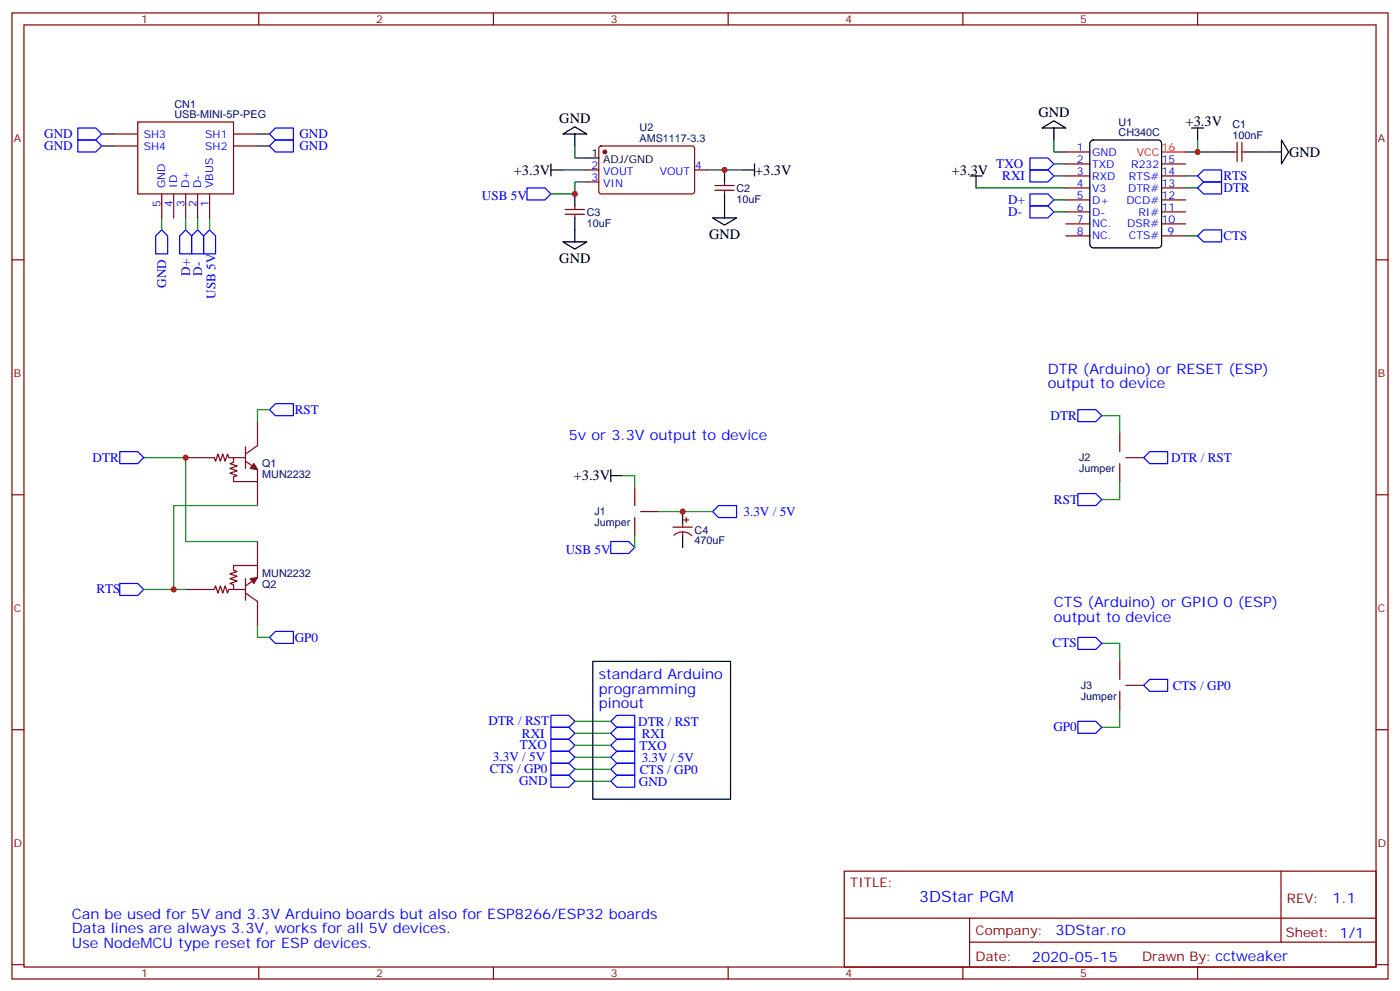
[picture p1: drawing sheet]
<svg xmlns="http://www.w3.org/2000/svg" width="412mm" height="292mm" viewBox="0 0 412 292" stroke-linecap="round" stroke-linejoin="round" font-family="sans-serif">
<g fill="none" stroke="#870000" stroke-width=".35">
<path d="M3.5 3.8h405.4v284.3h-405.4zM7.1 7.3h398.2v277.3h-398.2zM76.2 3.8v3.5M145.3 3.8v3.5M214.5 3.8v3.5M283.6 3.8v3.5M352.8 3.8v3.5M33.5 39.4h7.1M40.6 35.9h28.2v21.2h-28.2zM68.8 39.4h7M33.5 43h7.1M47.6 57.1v7"/>
<path d="M51.2 57.1v7M54.7 57.1v7M58.2 57.1v7M61.7 57.1v7M68.8 43h7M172.9 50h3.5M172.9 53.6h3.5M176.6 43.2l.5-.2h27.1l.4 .7-.1 12.9-.6 .5-27.1-.1-.4-.6v-12.7zM204.6 50h3.5M210.6 56h5.7M210.6 54.6h5.7M213.4 53.6v1"/>
<path d="M213.4 56v1.1M314 48.3h7M314 51.8h7M314 55.3h7M314 58.8h7M314 44.7h7M342.2 48.3h7M342.2 51.8h7M342.2 55.3h7M342.2 58.8h7M363.4 44.7h1M364.4 41.9v5.7"/>
<path d="M365.8 44.7h1.1M365.8 41.9v5.7M3.5 76.5h3.6M166.5 63.1h5.7M166.5 61.7h5.7M169.3 60.6v1.1M169.3 63.1v1M314 62.4h7M314 65.9h7M314 69.4h7M342.2 62.4h7M342.2 65.9h7"/>
<path d="M342.2 69.4h7M405.3 76.5h3.6M54.7 134.7h8.4l.4 1 .7-2.1 .7 2.1 .7-2.1 .7 2.1 .7-2.1 .4 1.1h4.9M68.8 134.7v1.4l-1.1 .4 2.1 .7-2.1 .7 2.1 .7-2.1 .7 2.1 .7-1 .3v1.4h7v-3.5l-3.5-2.5M72.3 131.5v6.4M75.8 124.1v7.1l-3.5 2.4M329.8 127.6v5.3M329.8 136.5v5.2M331.6 134.7h5.3M3.5 145.6h3.6M75.8 141.7v7.1M75.8 159.4v7"/>
<path d="M187 143.5v5.3M187 152.3v5.3M188.7 150.6h5.3M198.3 155.2h5.6M198.5 157.5a3.8 3.8 0 0 1 5.3 .2M201.1 154.1v1.1M201.1 156.6v1M201.4 153h1.4M202.1 152.3v1.4M405.3 145.6h3.6M54.7 173.5h8.4l.4-1.1 .7 2.2 .7-2.2 .7 2.2 .7-2.2 .7 2.2 .4-1.1h4.9M72.3 172.4l3.5-2.4v-3.6h-7v1.5l1 .3-2.1 .7 2.1 .7-2.1 .7 2.1 .7-2.1 .7 1.1 .4v1.4"/>
<path d="M72.3 170.3v6.4M72.3 174.6l3.5 2.4v7.1M329.8 194.7v5.3M3.5 214.8h3.6M329.8 203.5v5.3M331.6 201.7h5.3M405.3 214.8h3.6M248.7 256.4h156.6v28.2h-156.6zM377.3 256.4v20.9M248.7 270.2h156.5M285.6 277.3h119.6M285.6 270.2v14.2"/>
<path d="M3.5 283.9h3.6M76.2 284.6v3.5M145.3 284.6v3.5M214.5 284.6v3.5M283.6 284.6v3.5M352.8 284.6v3.5M405.3 283.9h3.6"/>
</g>
<path d="M342.2 44.7h7" fill="none" stroke="#f00" stroke-width=".35"/>
<g fill="none" stroke="#000" stroke-width=".35">
<path d="M165.8 39.4l3.5-2.1 3.6 2.1zM169.3 39.4v3.6M306.9 37.7l3.5-2.1 3.6 2.1zM310.4 37.7v3.5M351 37.7h3.5M352.8 37.7v3.5M162.3 50h3.5M162.3 48.3v3.5M169.3 57.1v3.5M172.9 46.5h3.5M213.4 50v3.6M213.4 57.1v7"/>
<path d="M218.7 50h3.5M222.2 48.3v3.5M285.8 51.8h3.5M287.5 51.8v3.5M321.3 41.6l.8-.4h19l.9 .4 .2 .7v29.6l-.5 .9-.6 .2h-19l-.9-.5-.2-.6v-29.6zM359.8 44.7h3.6M366.9 44.7h3.5M373.9 44.7h3.6M377.5 41.2l2.1 3.5-2.1 3.6zM165.8 71.2h7.1l-3.6 2.1zM169.3 64.1v7.1M209.9 64.1h7.1l-3.6 2.2z"/>
<path d="M179.9 140h3.5M179.9 138.2v3.5M201.1 150.6v3.5M201.1 157.6v3.5M174.6 194.7h40.6v40.5h-40.6z"/>
</g>
<g fill="none" stroke="#00f" stroke-width=".35">
<path d="M22.9 37.7h5.3l1.8 1.7-1.8 1.8h-5.3zM79.4 39.4l1.7-1.7h5.3v3.5h-5.3zM22.9 41.2h5.3l1.8 1.8-1.8 1.7h-5.3zM79.4 43l1.7-1.8h5.3v3.5h-5.3zM155.2 55.3h5.3l1.8 1.8-1.8 1.7h-5.3zM303.4 57.1h5.3l1.7 1.7-1.7 1.8h-5.3zM303.4 46.5h5.3l1.7 1.8-1.7 1.7h-5.3zM303.4 50h5.3l1.7 1.8-1.7 1.8h-5.3zM352.8 55.3l1.7-1.7h5.3v3.5h-5.3zM354.5 50h5.3v3.6h-5.3l-1.7-1.8zM47.6 67.7l1.8 1.7v5.3h-3.5v-5.3zM54.7 67.7l1.7 1.7v5.3h-3.5v-5.3z"/>
<path d="M58.2 67.7l1.8 1.7v5.3h-3.6v-5.3zM60 69.4l1.7-1.7 1.8 1.7v5.3h-3.5zM303.4 60.6h5.3l1.7 1.8-1.7 1.7h-5.3zM352.8 69.4l1.7-1.7h5.3v3.5h-5.3zM35.3 132.9h5.3l1.7 1.8-1.7 1.8h-5.3zM79.4 120.6l1.7-1.8h5.3v3.5h-5.3zM317.5 120.6h5.3l1.8 1.7-1.8 1.8h-5.3zM336.9 134.7l1.8-1.8h5.3v3.6h-5.3zM179.9 159.4h5.3l1.8 1.7-1.8 1.8h-5.3zM209.9 150.6l1.8-1.8h5.3v3.5h-5.3zM317.5 145.3h5.3l1.8 1.7-1.8 1.8h-5.3zM35.3 171.7h5.3l1.7 1.8-1.7 1.8h-5.3z"/>
<path d="M79.4 187.6l1.7-1.8h5.3v3.6h-5.3zM317.5 187.6h5.3l1.8 1.8-1.8 1.7h-5.3zM162.3 210.5h5.3l1.7 1.8-1.7 1.8h-5.3zM162.3 217.6h5.3l1.7 1.8-1.7 1.7h-5.3zM162.3 214.1h5.3l1.7 1.7-1.7 1.8h-5.3zM179.9 215.8l1.8-1.7h5.3v3.5h-5.3zM179.9 219.4l1.8-1.8h5.3v3.5h-5.3zM179.9 212.3l1.8-1.8h5.3v3.6h-5.3zM317.5 212.3h5.3l1.8 1.8-1.8 1.7h-5.3zM336.9 201.7l1.8-1.7h5.3v3.5h-5.3zM162.3 221.1h5.3l1.7 1.8-1.7 1.7h-5.3zM162.3 224.6h5.3l1.7 1.8-1.7 1.8h-5.3z"/>
<path d="M162.3 228.2h5.3l1.7 1.7-1.7 1.8h-5.3zM179.9 229.9l1.8-1.7h5.3v3.5h-5.3zM179.9 226.4l1.8-1.8h5.3v3.6h-5.3zM179.9 222.9l1.8-1.8h5.3v3.5h-5.3z"/>
</g>
<g fill="none" stroke="#008700" stroke-width=".35">
<path d="M30 39.4h3.5M75.8 39.4h3.6M30 43h3.5M75.8 43h3.6M165.8 50h7.1M169.3 43v3.5h3.6M172.9 53.6h-3.6v3.5h-7M208.1 50h10.6M287.5 55.3h26.5M310.4 41.2v3.5h3.6M310.4 58.8h3.6M310.4 51.8h3.6"/>
<path d="M310.4 48.3h3.6M349.2 51.8h3.6M349.2 55.3h3.6M352.8 41.2v3.5h-3.6M352.8 44.7h7M370.4 44.7h3.5M47.6 64.1v3.6M54.7 64.1v3.6M58.2 64.1v3.6M61.7 64.1v3.6M310.4 62.4h3.6M349.2 69.4h3.6"/>
<path d="M42.3 134.7h12.4v24.7h21.1M79.4 120.6h-3.6v3.5M183.4 140h3.6v3.5M324.6 122.3h5.2v5.3M75.8 148.8h-24.6v24.7h3.5M187 157.6v3.5M194 150.6h15.9M329.8 141.7v5.3h-5.2M42.3 173.5h8.9M75.8 184.1v3.5h3.6M324.6 189.4h5.2v5.3M169.3 215.8h10.6"/>
<path d="M169.3 219.4h10.6M169.3 212.3h10.6M329.8 208.8v5.3h-5.2M169.3 229.9h10.6M169.3 226.4h10.6M169.3 222.9h10.6"/>
</g>
<g fill="#870000" stroke="#870000" stroke-width=".35">
<path d="M74.8 136.5l1 1.7-2.1-.3z"/>
<path d="M73.7 170.3l2.1-.3-1 1.7z"/>
<circle cx="178.2" cy="44.7" r=".53"/>
</g>
<g fill="#c00">
<circle cx="201.1" cy="150.6" r=".88"/>
<circle cx="54.7" cy="134.7" r=".88"/>
<circle cx="169.3" cy="57.1" r=".88"/>
<circle cx="352.8" cy="44.7" r=".88"/>
<circle cx="213.4" cy="50" r=".88"/>
<circle cx="51.2" cy="173.5" r=".88"/>
</g>
<text font-size="4.6" fill="#00f" x="270.8" y="265.4">3DStar PGM</text>
<g font-size="4.2">
<text x="305.9" y="34.5">GND</text>
<text x="164.8" y="36.2">GND</text>
<text x="349.2" y="37">+3.3V</text>
<text x="379.8" y="46.2">GND</text>
<text x="151.4" y="51.5">+3.3V</text>
<text x="222.4" y="51.5">+3.3V</text>
<text x="280.4" y="51.5">+3.3V</text>
<text x="208.9" y="70.2">GND</text>
<text x="164.8" y="77.3">GND</text>
<text x="169" y="141.4">+3.3V</text>
</g>
<g font-size="4.2" fill="#00f">
<text x="308.7" y="110">DTR (Arduino) or RESET (ESP)</text>
<text x="308.7" y="114.2">output to device</text>
<text x="167.6" y="129.4">5v or 3.3V output to device</text>
<text x="310.4" y="178.8">CTS (Arduino) or GPIO 0 (ESP)</text>
<text x="310.4" y="183">output to device</text>
<text x="176.4" y="200">standard Arduino</text>
<text x="176.4" y="204.2">programming</text>
<text x="176.4" y="208.4">pinout</text>
<text x="392.5" y="265.7">1.1</text>
<text x="21.2" y="270.5">Can be used for 5V and 3.3V Arduino boards but also for ESP8266/ESP32 boards</text>
<text x="21.2" y="274.7">Data lines are always 3.3V, works for all 5V devices.</text>
<text x="310.9" y="275.2">3DStar.ro</text>
<text x="21.2" y="279">Use NodeMCU type reset for ESP devices.</text>
<text x="304" y="283">2020-05-15</text>
</g>
<g font-size="3.9" fill="#00f">
<text x="13" y="40.7">GND</text>
<text x="88.2" y="40.6">GND</text>
<text x="13" y="44.3">GND</text>
<text x="88.2" y="44.2">GND</text>
<text x="293.5" y="49.6">TXO</text>
<text x="295.3" y="53.1">RXI</text>
<text x="360.4" y="53.1">RTS</text>
<text x="142" y="58.9">USB 5V</text>
<text x="360.4" y="56.6">DTR</text>
<text x="297" y="60.2">D+</text>
<text x="297" y="63.7">D-</text>
<text x="360.4" y="70.7">CTS</text>
<text x="56" y="81.1" transform="rotate(-90 56 81.1)">D+</text>
<text x="59.5" y="81.1" transform="rotate(-90 59.5 81.1)">D-</text>
<text x="48.9" y="84.6" transform="rotate(-90 48.9 84.6)">GND</text>
<text x="63.5" y="88" transform="rotate(-90 63.5 88)">USB 5V</text>
<text x="86.8" y="121.9">RST</text>
<text x="309.5" y="123.5">DTR</text>
<text x="27.2" y="135.8">DTR</text>
<text x="345" y="136">DTR / RST</text>
<text x="310.5" y="148.2">RST</text>
<text x="219" y="151.8">3.3V / 5V</text>
<text x="166.6" y="162.9">USB 5V</text>
<text x="28.4" y="174.7">RTS</text>
<text x="86.8" y="188.9">GP0</text>
<text x="310" y="190.5">CTS</text>
<text x="345.5" y="203">CTS / GP0</text>
<text x="143.9" y="213.5">DTR / RST</text>
<text x="188" y="213.6">DTR / RST</text>
<text x="310.3" y="215.3">GP0</text>
<text x="153.1" y="220.6">TXO</text>
<text x="153.8" y="217.1">RXI</text>
<text x="188.4" y="220.6">TXO</text>
<text x="189" y="217.1">RXI</text>
<text x="144.3" y="227.6">CTS / GP0</text>
<text x="145.2" y="224.1">3.3V / 5V</text>
<text x="188.5" y="227.7">CTS / GP0</text>
<text x="189" y="224.2">3.3V / 5V</text>
<text x="152.9" y="231.2">GND</text>
<text x="188.2" y="231.2">GND</text>
</g>
<g font-size="3.9" fill="#800">
<text x="250.5" y="261">TITLE:</text>
<text x="379.1" y="265.7">REV:</text>
<text x="287.4" y="275.2">Company:</text>
<text x="378.7" y="275.8">Sheet: 1/1</text>
<text x="287.4" y="282.9">Date:</text>
<text x="336.4" y="282.9">Drawn By: cctweaker</text>
</g>
<g font-size="3.2" fill="#800">
<text x="41.6" y="6.8">1</text>
<text x="110.8" y="6.8">2</text>
<text x="179.9" y="6.8">3</text>
<text x="249.1" y="6.8">4</text>
<text x="318.2" y="6.8">5</text>
<text x="4.1" y="41.9">A</text>
<text x="405.9" y="41.9">A</text>
<text x="4.1" y="111.1">B</text>
<text x="405.9" y="111.1">B</text>
<text x="4.1" y="180.2">C</text>
<text x="405.9" y="180.2">C</text>
<text x="4.1" y="249.3">D</text>
<text x="405.9" y="249.3">D</text>
<text x="41.6" y="287.6">1</text>
<text x="110.8" y="287.6">2</text>
<text x="179.9" y="287.6">3</text>
<text x="249.1" y="287.6">4</text>
<text x="318.2" y="287.6">5</text>
</g>
<g font-size="3.2" fill="#000080">
<text x="51.4" y="34.9">USB-MINI-5P-PEG</text>
<text x="51.4" y="31.9">CN1</text>
<text x="188.4" y="41.7">AMS1117-3.3</text>
<text x="188.4" y="38.6">U2</text>
<text x="329.5" y="40.1">CH340C</text>
<text x="329.5" y="37">U1</text>
<text x="363" y="40.9">100nF</text>
<text x="363" y="37.7">C1</text>
<text x="217" y="59.6">10uF</text>
<text x="217" y="56.4">C2</text>
<text x="172.9" y="63.5">C3</text>
<text x="172.9" y="66.7">10uF</text>
<text x="77.3" y="137.6">Q1</text>
<text x="317.9" y="135.7">J2</text>
<text x="77.3" y="140.8">MUN2232</text>
<text x="317.9" y="138.9">Jumper</text>
<text x="175.1" y="154.9">Jumper</text>
<text x="175.1" y="151.7">J1</text>
<text x="204.6" y="160.2">470uF</text>
<text x="204.6" y="157">C4</text>
<text x="77.3" y="169.8">MUN2232</text>
<text x="77.3" y="173.1">Q2</text>
<text x="318.4" y="202.8">J3</text>
<text x="318.4" y="206">Jumper</text>
</g>
<g font-size="3.2" fill="#00f">
<text x="42.3" y="40.5">SH3</text>
<text x="60.5" y="40.5">SH1</text>
<text x="42.3" y="44">SH4</text>
<text x="60.5" y="44">SH2</text>
<text x="317.2" y="47.9">2</text>
<text x="317.2" y="44.4">1</text>
<text x="321.7" y="45.8">GND</text>
<text x="342.2" y="47.9">15</text>
<text x="174.2" y="49.7">2</text>
<text x="174.2" y="53.2">3</text>
<text x="177.7" y="51.4">VOUT</text>
<text x="194.4" y="51.4">VOUT</text>
<text x="204.8" y="49.7">4</text>
<text x="317.2" y="51.4">3</text>
<text x="321.7" y="52.8">RXD</text>
<text x="321.7" y="49.3">TXD</text>
<text x="332.6" y="52.8">RTS#</text>
<text x="333.2" y="49.3">R232</text>
<text x="342.2" y="51.4">14</text>
<text x="48.7" y="55.3" transform="rotate(-90 48.7 55.3)">GND</text>
<text x="52.2" y="55.3" transform="rotate(-90 52.2 55.3)">ID</text>
<text x="55.7" y="55.3" transform="rotate(-90 55.7 55.3)">D+</text>
<text x="59.3" y="55.3" transform="rotate(-90 59.3 55.3)">D-</text>
<text x="62.8" y="55.3" transform="rotate(-90 62.8 55.3)">VBUS</text>
<text x="177.7" y="55">VIN</text>
<text x="317.2" y="58.5">5</text>
<text x="317.2" y="55">4</text>
<text x="321.7" y="59.9">D+</text>
<text x="321.7" y="56.4">V3</text>
<text x="331.8" y="59.9">DCD#</text>
<text x="332.3" y="56.4">DTR#</text>
<text x="342.2" y="55">13</text>
<text x="342.2" y="58.5">12</text>
<text x="47.3" y="60.9" transform="rotate(-90 47.3 60.9)">5</text>
<text x="50.8" y="60.9" transform="rotate(-90 50.8 60.9)">4</text>
<text x="54.3" y="60.9" transform="rotate(-90 54.3 60.9)">3</text>
<text x="57.9" y="60.9" transform="rotate(-90 57.9 60.9)">2</text>
<text x="61.4" y="60.9" transform="rotate(-90 61.4 60.9)">1</text>
<text x="317.2" y="65.5">7</text>
<text x="317.2" y="62">6</text>
<text x="321.7" y="63.4">D-</text>
<text x="335.4" y="63.4">RI#</text>
<text x="342.2" y="62">11</text>
<text x="342.2" y="65.5">10</text>
<text x="317.2" y="69.1">8</text>
<text x="321.7" y="70.5">NC.</text>
<text x="321.7" y="67">NC.</text>
<text x="332.1" y="67">DSR#</text>
<text x="332.5" y="70.5">CTS#</text>
<text x="344" y="69.1">9</text>
</g>
<g font-size="3.2">
<text x="174.2" y="46.1">1</text>
<text x="177.7" y="47.9">ADJ/GND</text>
</g>
<g font-size="3.2" fill="#f00">
<text x="334.9" y="45.8">VCC</text>
<text x="342.2" y="44.4">16</text>
</g>
</svg>
